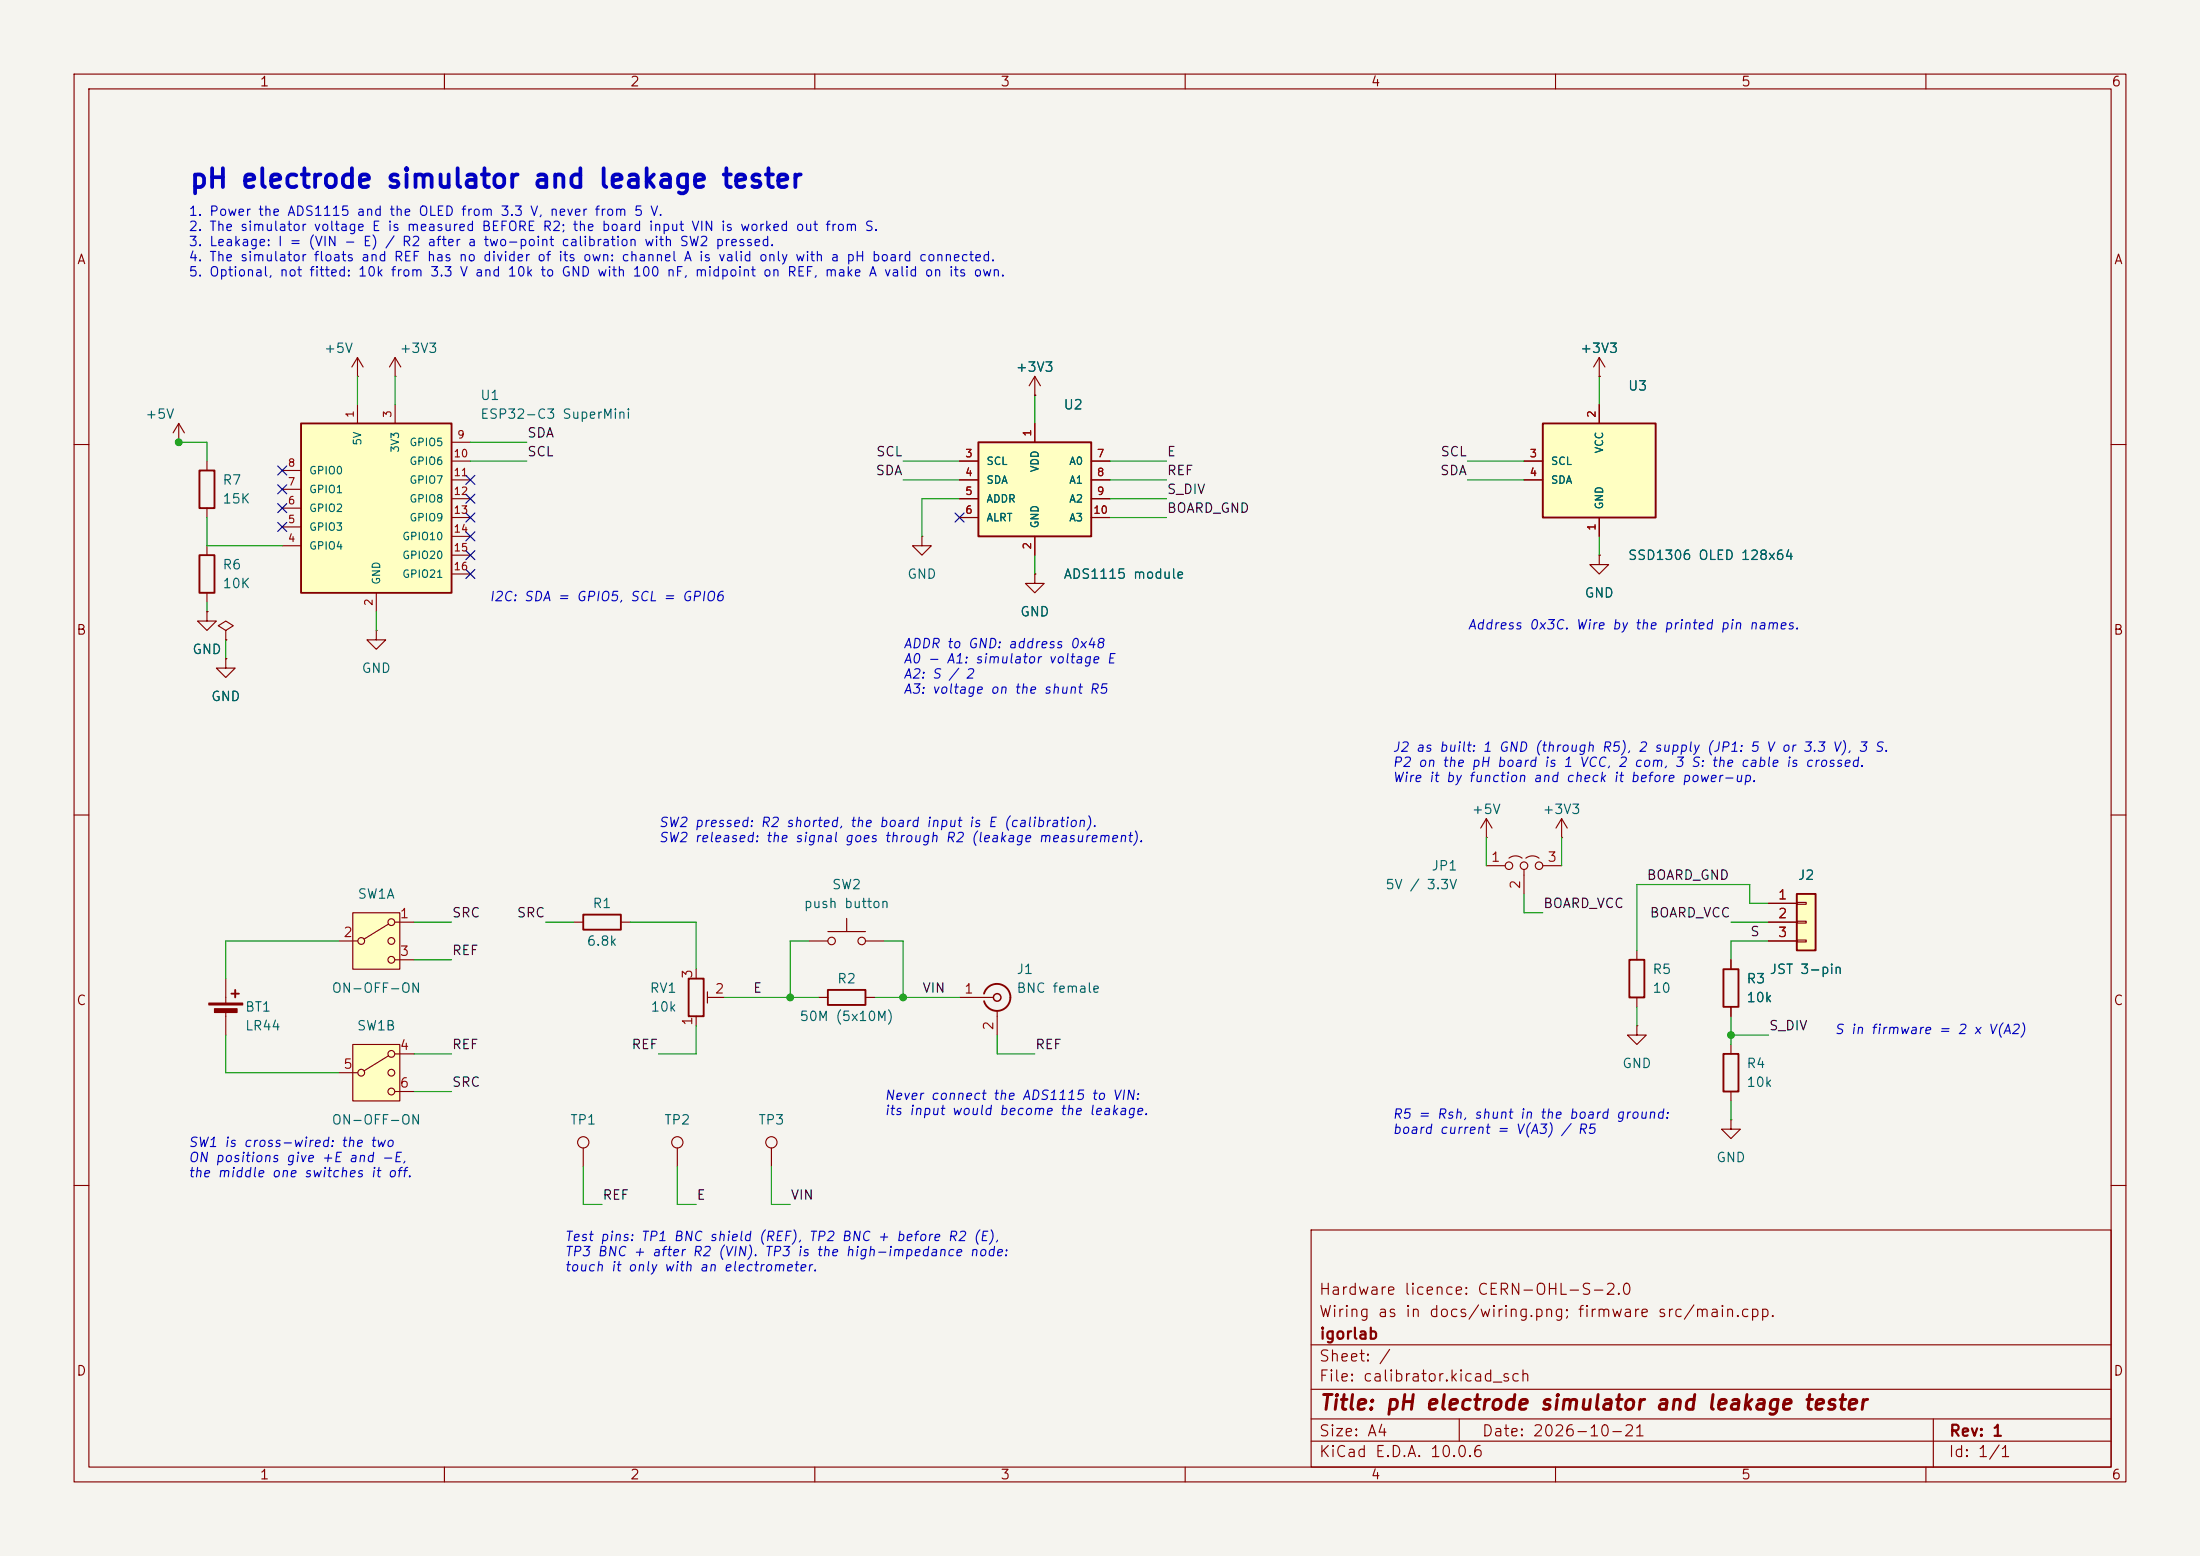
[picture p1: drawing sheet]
<svg xmlns="http://www.w3.org/2000/svg" width="297mm" height="210mm" viewBox="0 0 297 210" stroke-linecap="round" stroke-linejoin="round" font-family="sans-serif">
<path d="M0 0h297v210h-297z" fill="#f5f4ef" stroke="#f5f4ef" stroke-width=".14"/>
<g fill="none" stroke="#840000" stroke-width=".15">
<path d="M10 10h277v190h-277zM12 12h273v186h-273zM60 10v2M110 10v2M160 10v2M210 10v2M260 10v2M215.9 50.8h.1M215.9 48.3l-.8 1.2M215.9 48.3l.8 1.2M215.9 48.3v2.5M10 60h2"/>
<path d="M215.9 74.9v1.3h1.3l-1.3 1.3-1.3-1.3h1.3M215.9 74.9h.1M285 60h2M10 110h2M285 110h2M91.4 154.9v2.6M10 160h2M177 166h108v32h-108zM285 160h2M60 198v2M110 198v2M160 198v2"/>
<path d="M177 194.5h108M177 191.5h108M177 187.5h108M177 181.5h108M197 191.5v3M210 198v2M260 198v2M261 191.5v6.5"/>
<circle cx="91.4" cy="154.2" r=".76"/>
</g>
<path d="M242.6 120.7h2.5v7.6h-2.5z" fill="#ffffc2"/>
<path d="M242.6 120.7h2.5v7.6h-2.5z" fill="none" stroke="#840000" stroke-width=".25"/>
<path d="M238.8 121.9h3.8M238.8 124.5h3.8M238.8 127h3.8M242.6 121.8h1.2v.2h-1.2zM242.6 124.3h1.2v.3h-1.2zM242.6 126.9h1.2v.2h-1.2z" fill="none" stroke="#840000" stroke-width=".15"/>
<path d="M47.6 141h6.4v7.6h-6.4z" fill="#ffffc2"/>
<g fill="none" stroke="#840000" stroke-width=".15">
<path d="M30.5 132.1v3.3M30.5 136.4v3.3M45.7 144.8h2.6M47.6 141h6.4v7.6h-6.4zM52.5 142.5l-3.4 2M53.3 142.2h2.6M53.3 147.3h2.6"/>
<circle cx="48.8" cy="144.8" r=".46"/>
<circle cx="52.8" cy="142.2" r=".46"/>
<circle cx="52.8" cy="144.8" r=".46"/>
<circle cx="52.8" cy="147.3" r=".46"/>
</g>
<g fill="#840000" stroke="#840000" stroke-width=".15">
<path d="M28.2 135.4h4.6v.2h-4.6z"/>
<path d="M29 136.1h3v.6h-3z"/>
</g>
<path d="M31.2 134.1h1.1M31.7 133.6v1" fill="none" stroke="#840000" stroke-width=".25"/>
<path d="M132.1 59.7h15.2v12.7h-15.2z" fill="#ffffc2"/>
<path d="M132.1 59.7h15.2v12.7h-15.2z" fill="none" stroke="#840000" stroke-width=".25"/>
<path d="M139.7 57.2v2.5M129.5 62.2h2.6M129.5 64.8h2.6M129.5 67.3h2.6M129.5 69.9h2.6M139.7 72.4v2.5M147.3 62.2h2.6M147.3 64.8h2.6M147.3 67.3h2.6M147.3 69.9h2.6" fill="none" stroke="#840000" stroke-width=".15"/>
<path d="M40.6 57.2h20.4v22.8h-20.4z" fill="#ffffc2"/>
<path d="M40.6 57.2h20.4v22.8h-20.4zM26.9 74.9h2.1v5.1h-2.1z" fill="none" stroke="#840000" stroke-width=".25"/>
<g fill="none" stroke="#840000" stroke-width=".15">
<path d="M48.3 54.6v2.6M53.3 54.6v2.6M61 59.7h2.5M27.9 73.7v1.2M38.1 73.7h2.5M38.1 71.1h2.5M38.1 68.6h2.5M38.1 66h2.5M38.1 63.5h2.5M61 62.2h2.5M61 64.8h2.5M61 67.3h2.5"/>
<path d="M61 69.9h2.5M61 72.4h2.5M61 74.9h2.5M61 77.5h2.5M27.9 80v1.3M50.8 80v2.6"/>
</g>
<path d="M208.3 57.2h15.2v12.7h-15.2z" fill="#ffffc2"/>
<path d="M208.3 57.2h15.2v12.7h-15.2zM78.7 123.4h5.1v2.1h-5.1zM93 132.1h2v5.1h-2zM111.8 133.6h5v2h-5zM132.8 134.1a1.82 1.82 0 0 1 2-1.3 1.82 1.82 0 0 1 1.6 1.8M136.4 134.6a1.81 1.81 0 0 1-1.6 1.8 1.81 1.81 0 0 1-1.9-1.3M220 129.5h2v5.1h-2zM232.7 130.8h2v5.1h-2zM232.7 142.2h2v5.1h-2z" fill="none" stroke="#840000" stroke-width=".25"/>
<g fill="none" stroke="#840000" stroke-width=".15">
<path d="M48.3 50.8h.1M48.3 48.3l-.8 1.2M48.3 48.3l.7 1.2M48.3 48.3v2.5M53.3 50.8h.1M53.3 48.3l-.7 1.2M53.3 48.3l.8 1.2M53.3 48.3v2.5M139.7 53.3h.1M139.7 50.8l-.8 1.3M139.7 50.8l.8 1.3M139.7 50.8v2.5"/>
<path d="M215.9 54.6v2.6M124.5 72.4v1.3h1.2l-1.2 1.2-1.3-1.2h1.3M124.5 72.4h.1M139.7 77.5v1.2h1.3l-1.3 1.3-1.3-1.3h1.3M139.7 77.5h.1M205.7 62.2h2.6M205.7 64.8h2.6M215.9 69.9v2.5M27.9 82.6v1.2h1.3l-1.3 1.3-1.2-1.3h1.2M27.9 82.6h.1M30.5 88.9v1.3h1.2l-1.2 1.2-1.3-1.2h1.3M30.5 88.9h.1"/>
<path d="M30.5 85.1l1-.6-1-.7-1 .7 1 .6v1.3M30.5 86.4h.1M50.8 85.1v1.3h1.3l-1.3 1.2-1.3-1.2h1.3M50.8 85.1h.1M200.7 113h.1M200.7 116.8h2.5M200.7 110.5l-.8 1.3M200.7 110.5l.7 1.3M200.7 110.5v2.5M203.7 115.8a1.44 1.44 0 0 1 1.8 0M205.7 117.3v3.4M206 115.8a1.44 1.44 0 0 1 1.8 0"/>
<path d="M208.3 116.8h2.5M210.8 113h.1M210.8 110.5l-.7 1.3M210.8 110.5l.8 1.3M210.8 110.5v2.5M77.5 124.5h1.2M83.8 124.5h1.3M94 130.8v1.3M94 137.2v1.2M95.5 134.6h2.3M95.5 133.9v1.5M109.2 127h2.6"/>
<path d="M110.5 134.6h1.3M111.8 125.7h5M114.3 124v1.7M116.8 127h2.6M116.8 134.6h1.3M129.5 134.6h4.6M134.6 136.4v3.3M221 138.4v1.3h1.2l-1.2 1.3-1.3-1.3h1.3M221 138.4h.1M221 128.3v1.2M221 134.6v1.3M233.7 129.5v1.3"/>
<path d="M233.7 135.9v1.3M233.7 151.1v1.3h1.2l-1.2 1.3-1.3-1.3h1.3M233.7 151.1h.1M233.7 141v1.2M233.7 147.3v1.3"/>
<circle cx="203.7" cy="116.8" r=".51"/>
<circle cx="205.7" cy="116.8" r=".51"/>
<circle cx="207.8" cy="116.8" r=".51"/>
<circle cx="112.3" cy="127" r=".51"/>
<circle cx="116.3" cy="127" r=".51"/>
</g>
<circle cx="134.6" cy="134.6" r=".51" fill="none" stroke="#840000" stroke-width=".2"/>
<path d="M47.6 123.2h6.4v7.6h-6.4z" fill="#ffffc2"/>
<g fill="none" stroke="#840000" stroke-width=".15">
<path d="M24.1 59.7h.1M24.1 57.2l-.7 1.2M24.1 57.2l.8 1.2M24.1 57.2v2.5M139.7 53.3h.1M139.7 57.2v2.5M215.9 50.8h.1M215.9 54.6v2.6M27.9 62.2v1.3M27.9 68.6v1.3M129.5 62.2h2.6M129.5 64.8h2.6"/>
<path d="M129.5 67.3h2.6M129.5 69.9h2.6M139.7 77.5h.1M139.7 72.4v2.5M147.3 62.2h2.6M147.3 64.8h2.6M147.3 67.3h2.6M147.3 69.9h2.6M205.7 62.2h2.6M205.7 64.8h2.6M215.9 74.9h.1M215.9 69.9v2.5"/>
<path d="M27.9 82.6h.1M30.5 88.9h.1M30.5 86.4h.1M45.7 127h2.6M47.6 123.2h6.4v7.6h-6.4zM52.5 124.7l-3.4 2M53.3 124.5h2.6M53.3 129.5h2.6M233.7 129.5v1.3M233.7 135.9v1.3M238.8 124.5h3.8M238.8 127h3.8"/>
<path d="M238.8 121.9h3.8M78.7 154.9v2.6M104.1 154.9v2.6"/>
<circle cx="48.8" cy="127" r=".46"/>
<circle cx="52.8" cy="127" r=".46"/>
<circle cx="52.8" cy="129.5" r=".46"/>
<circle cx="52.8" cy="124.5" r=".46"/>
<circle cx="78.7" cy="154.2" r=".76"/>
<circle cx="104.1" cy="154.2" r=".76"/>
</g>
<path d="M26.9 63.5h2.1v5.1h-2.1z" fill="none" stroke="#840000" stroke-width=".25"/>
<g fill="none" stroke="#009600" stroke-width=".15">
<path d="M24.1 59.7h3.8v2.5M48.3 50.8v3.8M53.3 50.8v3.8M63.5 59.7h7.6M139.7 53.3v3.9M215.9 50.8v3.8M27.9 69.9v3.8h10.2M63.5 62.2h7.6M121.9 64.8h7.6M121.9 62.2h7.6M129.5 67.3h-5v5.1M139.7 74.9v2.6"/>
<path d="M149.9 64.8h7.6M149.9 67.3h7.6M149.9 62.2h7.6M149.9 69.9h7.6M198.1 64.8h7.6M198.1 62.2h7.6M215.9 72.4v2.5M27.9 81.3v1.3M30.5 86.4v2.5M50.8 82.6v2.5M200.7 113v3.8M210.8 113v3.8"/>
<path d="M30.5 139.7v5.1h15.2M45.7 127h-15.2v5.1M55.9 124.5h5.1M55.9 129.5h5.1M73.7 124.5h3.8M85.1 124.5h8.9v6.3M94 138.4v3.8h-5.1M97.8 134.6h12.7M109.2 127h-2.5v7.6M118.1 134.6h11.4M119.4 127h2.5v7.6M134.6 139.7v2.5h5.1"/>
<path d="M205.7 120.7v2.5h2.6M221 135.9v2.5M233.7 124.5h5.1M233.7 137.2v3.8M233.7 139.7h5.1M238.8 121.9h-2.6v-2.5h-15.2v8.9M238.8 127h-5.1v2.5M55.9 142.2h5.1M55.9 147.3h5.1M78.7 157.5v5.1h2.6M91.4 157.5v5.1h2.6M104.1 157.5v5.1h2.6"/>
<path d="M233.7 148.6v2.5"/>
</g>
<g fill="none" stroke="#000084" stroke-width=".15">
<path d="M37.5 65.4l1.2 1.2M37.5 68l1.2 1.2M37.5 62.9l1.2 1.2M37.5 70.5l1.2 1.2M38.7 65.4l-1.2 1.2M38.7 68l-1.2 1.2M38.7 62.9l-1.2 1.2M38.7 70.5l-1.2 1.2M62.9 64.2l1.2 1.2M62.9 69.2l1.2 1.3M62.9 71.8l1.2 1.2M62.9 66.7l1.2 1.2"/>
<path d="M62.9 74.3l1.2 1.2M62.9 76.9l1.2 1.2M64.1 64.2l-1.2 1.2M64.1 69.2l-1.2 1.3M64.1 71.8l-1.2 1.2M64.1 66.7l-1.2 1.2M64.1 74.3l-1.2 1.2M64.1 76.9l-1.2 1.2M128.9 69.2l1.2 1.3M130.1 69.2l-1.2 1.3"/>
</g>
<g fill="#009600" stroke="#009600" stroke-width=".14">
<circle cx="121.9" cy="134.6" r=".46"/>
<circle cx="106.7" cy="134.6" r=".46"/>
<circle cx="24.1" cy="59.7" r=".46"/>
<circle cx="233.7" cy="139.7" r=".46"/>
</g>
<text font-size="2.5" fill="#0000c2" x="25.5" y="26">pH electrode simulator and leakage tester</text>
<text font-size="2" fill="#840000" x="178" y="190.8">Title: pH electrode simulator and leakage tester</text>
<g font-size="1.5" fill="#840000">
<text x="178" y="178.1">Wiring as in docs/wiring.png; firmware src/main.cpp.</text>
<text x="178" y="175.1">Hardware licence: CERN-OHL-S-2.0</text>
<text x="178" y="184.1">Sheet: /</text>
<text x="178" y="181.1">igorlab</text>
<text x="178" y="186.8">File: calibrator.kicad_sch</text>
<text x="178" y="197">KiCad E.D.A. 10.0.6</text>
<text x="178" y="194.2">Size: A4</text>
<text x="200" y="194.2">Date: 2026-10-21</text>
<text x="263" y="197">Id: 1/1</text>
<text x="263" y="194.2">Rev: 1</text>
</g>
<g font-size="1.3" fill="#840000">
<text x="35" y="12">1</text>
<text x="85" y="12">2</text>
<text x="135" y="12">3</text>
<text x="185" y="12">4</text>
<text x="235" y="12">5</text>
<text x="285" y="12">6</text>
<text x="10.3" y="36">A</text>
<text x="285.3" y="36">A</text>
<text x="10.2" y="86">B</text>
<text x="285.2" y="86">B</text>
<text x="10.2" y="136">C</text>
<text x="285.2" y="136">C</text>
<text x="10.2" y="186">D</text>
<text x="285.2" y="186">D</text>
<text x="35" y="200">1</text>
<text x="85" y="200">2</text>
<text x="135" y="200">3</text>
<text x="185" y="200">4</text>
<text x="235" y="200">5</text>
<text x="285" y="200">6</text>
</g>
<g font-size="1.3" fill="#0000c2">
<text x="25.4" y="29.5">1. Power the ADS1115 and the OLED from 3.3 V, never from 5 V.</text>
<text x="25.4" y="31.5">2. The simulator voltage E is measured BEFORE R2; the board input VIN is worked out from S.</text>
<text x="25.4" y="33.5">3. Leakage: I = (VIN - E) / R2 after a two-point calibration with SW2 pressed.</text>
<text x="25.4" y="35.6">4. The simulator floats and REF has no divider of its own: channel A is valid only with a pH board connected.</text>
<text x="25.4" y="37.6">5. Optional, not fitted: 10k from 3.3 V and 10k to GND with 100 nF, midpoint on REF, make A valid on its own.</text>
<text x="66" y="81.5">I2C: SDA = GPIO5,</text>
<text x="84.9" y="81.5">SCL = GPIO6</text>
<text x="121.8" y="87.8">ADDR to GND: address 0x48</text>
<text x="121.8" y="89.9">A0 - A1: simulator voltage E</text>
<text x="198" y="85.3">Address 0x3C.</text>
<text x="212.6" y="85.3">Wire by the printed pin names.</text>
<text x="121.8" y="91.9">A2: S / 2</text>
<text x="121.8" y="94">A3: voltage on the shunt R5</text>
<text x="187.9" y="101.8">J2 as built: 1 GND (through R5),</text>
<text x="221" y="101.8">2 supply (JP1: 5 V or 3.3 V),</text>
<text x="250.8" y="101.8">3 S.</text>
<text x="187.9" y="103.8">P2 on the pH board is 1 VCC,</text>
<text x="187.9" y="105.9">Wire it by function and check it before power-up.</text>
<text x="218.3" y="103.8">2 com,</text>
<text x="226" y="103.8">3 S: the cable is crossed.</text>
<text x="88.8" y="111.9">SW2 pressed: R2 shorted,</text>
<text x="88.8" y="114">SW2 released: the signal goes through R2 (leakage measurement).</text>
<text x="114.6" y="111.9">the board input is E (calibration).</text>
<text x="247.6" y="139.9">S in firmware = 2 x V(A2)</text>
<text x="119.3" y="148.8">Never connect the ADS1115 to VIN:</text>
<text x="25.3" y="155.1">SW1 is cross-wired: the two</text>
<text x="119.3" y="150.8">its input would become the leakage.</text>
<text x="187.9" y="151.3">R5 = Rsh,</text>
<text x="187.9" y="153.4">board current = V(A3) / R5</text>
<text x="198.9" y="151.3">shunt in the board ground:</text>
<text x="25.3" y="157.2">ON positions give +E and -E,</text>
<text x="25.3" y="159.2">the middle one switches it off.</text>
<text x="76.1" y="167.8">Test pins: TP1 BNC shield (REF),</text>
<text x="109.1" y="167.8">TP2 BNC + before R2 (E),</text>
<text x="76.1" y="169.9">TP3 BNC + after R2 (VIN).</text>
<text x="76.1" y="171.9">touch it only with an electrometer.</text>
<text x="103.1" y="169.9">TP3 is the high-impedance node:</text>
</g>
<g font-size="1.3" fill="#006464">
<text x="43.7" y="48">+5V</text>
<text x="53.8" y="48">+3V3</text>
<text x="213.2" y="48">+3V3</text>
<text x="137" y="50.5">+3V3</text>
<text x="219.7" y="53">U3</text>
<text x="19.5" y="56.8">+5V</text>
<text x="64.8" y="54.3">U1</text>
<text x="64.8" y="56.8">ESP32-C3 SuperMini</text>
<text x="143.5" y="55.6">U2</text>
<text x="30" y="65.7">R7</text>
<text x="30" y="68.3">15K</text>
<text x="30" y="77.2">R6</text>
<text x="219.7" y="75.9">SSD1306 OLED 128x64</text>
<text x="30" y="79.7">10K</text>
<text x="122.4" y="78.4">GND</text>
<text x="137.6" y="83.5">GND</text>
<text x="143.5" y="78.4">ADS1115 module</text>
<text x="213.8" y="81">GND</text>
<text x="25.9" y="88.6">GND</text>
<text x="28.4" y="94.9">GND</text>
<text x="48.7" y="91.1">GND</text>
<text x="198.6" y="110.2">+5V</text>
<text x="208.2" y="110.2">+3V3</text>
<text x="193.2" y="117.8">JP1</text>
<text x="242.6" y="119.1">J2</text>
<text x="48.2" y="121.6">SW1A</text>
<text x="79.9" y="122.9">R1</text>
<text x="108.4" y="122.9">push button</text>
<text x="112.2" y="120.3">SW2</text>
<text x="186.9" y="120.3">5V / 3.3V</text>
<text x="79.1" y="128">6.8k</text>
<text x="137.1" y="131.8">J1</text>
<text x="223" y="131.8">R5</text>
<text x="238.8" y="131.8">JST 3-pin</text>
<text x="33" y="136.9">BT1</text>
<text x="44.7" y="134.3">ON-OFF-ON</text>
<text x="87.6" y="134.3">RV1</text>
<text x="87.8" y="136.9">10k</text>
<text x="112.9" y="133">R2</text>
<text x="137.1" y="134.3">BNC female</text>
<text x="223" y="134.3">10</text>
<text x="235.7" y="133">R3</text>
<text x="235.7" y="135.6">10k</text>
<text x="33" y="139.4">LR44</text>
<text x="48.1" y="139.4">SW1B</text>
<text x="107.9" y="138.1">50M (5x10M)</text>
<text x="218.9" y="144.5">GND</text>
<text x="235.7" y="144.5">R4</text>
<text x="235.7" y="147">10k</text>
<text x="44.7" y="152.1">ON-OFF-ON</text>
<text x="76.9" y="152.1">TP1</text>
<text x="89.6" y="152.1">TP2</text>
<text x="102.3" y="152.1">TP3</text>
<text x="231.6" y="157.2">GND</text>
</g>
<g font-size="1.3" fill="#0f0f0f">
<text x="71.1" y="59.4">SDA</text>
<text x="71.1" y="61.9">SCL</text>
<text x="118.1" y="64.5">SDA</text>
<text x="118.2" y="61.9">SCL</text>
<text x="157.5" y="61.9">E</text>
<text x="157.5" y="64.5">REF</text>
<text x="194.3" y="64.5">SDA</text>
<text x="194.4" y="61.9">SCL</text>
<text x="157.5" y="69.5">BOARD_GND</text>
<text x="157.5" y="67">S_DIV</text>
<text x="222.2" y="119.1">BOARD_GND</text>
<text x="60.9" y="124.1">SRC</text>
<text x="69.7" y="124.1">SRC</text>
<text x="208.3" y="122.9">BOARD_VCC</text>
<text x="222.6" y="124.1">BOARD_VCC</text>
<text x="60.9" y="129.2">REF</text>
<text x="236.2" y="126.7">S</text>
<text x="101.6" y="134.3">E</text>
<text x="124.4" y="134.3">VIN</text>
<text x="60.9" y="141.9">REF</text>
<text x="85.2" y="141.9">REF</text>
<text x="139.7" y="141.9">REF</text>
<text x="238.7" y="139.4">S_DIV</text>
<text x="60.9" y="147">SRC</text>
<text x="81.3" y="162.2">REF</text>
<text x="94" y="162.2">E</text>
<text x="106.7" y="162.2">VIN</text>
</g>
<g font-size="1.3" fill="#a90000">
<text x="201.2" y="116.6">1</text>
<text x="208.8" y="116.6">3</text>
<text x="53.9" y="124.2">1</text>
<text x="205.5" y="120.1" transform="rotate(-90 205.5 120.1)">2</text>
<text x="239.9" y="121.7">1</text>
<text x="239.9" y="124.2">2</text>
<text x="46.3" y="126.8">2</text>
<text x="53.9" y="129.3">3</text>
<text x="239.9" y="126.8">3</text>
<text x="93.8" y="132.2" transform="rotate(-90 93.8 132.2)">3</text>
<text x="96.4" y="134.4">2</text>
<text x="130.1" y="134.4">1</text>
<text x="53.9" y="142">4</text>
<text x="93.8" y="138.5" transform="rotate(-90 93.8 138.5)">1</text>
<text x="134.4" y="139.2" transform="rotate(-90 134.4 139.2)">2</text>
<text x="46.3" y="144.6">5</text>
<text x="53.9" y="147.1">6</text>
</g>
<g font-size="1" fill="#a90000">
<text x="48" y="56.5" transform="rotate(-90 48 56.5)">1</text>
<text x="53.1" y="56.5" transform="rotate(-90 53.1 56.5)">3</text>
<text x="61.6" y="59.4">9</text>
<text x="139.4" y="59" transform="rotate(-90 139.4 59)">1</text>
<text x="215.6" y="56.5" transform="rotate(-90 215.6 56.5)">2</text>
<text x="38.8" y="65.8">7</text>
<text x="38.8" y="63.2">8</text>
<text x="61.2" y="62">10</text>
<text x="61.2" y="64.5">11</text>
<text x="130.2" y="62">3</text>
<text x="130.2" y="64.5">4</text>
<text x="148" y="62">7</text>
<text x="148" y="64.5">8</text>
<text x="206.4" y="62">3</text>
<text x="206.4" y="64.5">4</text>
<text x="38.8" y="70.9">5</text>
<text x="38.8" y="68.3">6</text>
<text x="61.2" y="67.1">12</text>
<text x="61.2" y="69.6">13</text>
<text x="130.2" y="67.1">5</text>
<text x="130.2" y="69.6">6</text>
<text x="147.5" y="69.6">10</text>
<text x="148" y="67.1">9</text>
<text x="215.6" y="71.7" transform="rotate(-90 215.6 71.7)">1</text>
<text x="38.8" y="73.4">4</text>
<text x="61.2" y="72.1">14</text>
<text x="61.2" y="74.7">15</text>
<text x="61.2" y="77.2">16</text>
<text x="139.4" y="74.2" transform="rotate(-90 139.4 74.2)">2</text>
<text x="50.5" y="81.9" transform="rotate(-90 50.5 81.9)">2</text>
</g>
<g font-size="1" fill="#006464">
<text x="41.7" y="64.3">GPIO0</text>
<text x="49" y="60.2" transform="rotate(-90 49 60.2)">5V</text>
<text x="54.1" y="61.2" transform="rotate(-90 54.1 61.2)">3V3</text>
<text x="55.2" y="60.5">GPIO5</text>
<text x="55.2" y="63">GPIO6</text>
<text x="55.2" y="65.5">GPIO7</text>
<text x="133.1" y="63">SCL</text>
<text x="133.1" y="65.5">SDA</text>
<text x="140.5" y="63.8" transform="rotate(-90 140.5 63.8)">VDD</text>
<text x="144.3" y="63">A0</text>
<text x="144.3" y="65.5">A1</text>
<text x="209.3" y="63">SCL</text>
<text x="209.3" y="65.5">SDA</text>
<text x="216.7" y="61.3" transform="rotate(-90 216.7 61.3)">VCC</text>
<text x="41.7" y="71.9">GPIO3</text>
<text x="41.7" y="69.3">GPIO2</text>
<text x="41.7" y="66.8">GPIO1</text>
<text x="55.2" y="68.1">GPIO8</text>
<text x="55.2" y="70.6">GPIO9</text>
<text x="133.1" y="68.1">ADDR</text>
<text x="133.1" y="70.6">ALRT</text>
<text x="140.5" y="71.4" transform="rotate(-90 140.5 71.4)">GND</text>
<text x="144.3" y="68.1">A2</text>
<text x="144.3" y="70.6">A3</text>
<text x="216.7" y="68.8" transform="rotate(-90 216.7 68.8)">GND</text>
<text x="41.7" y="74.4">GPIO4</text>
<text x="54.2" y="73.2">GPIO10</text>
<text x="54.2" y="75.7">GPIO20</text>
<text x="51.6" y="79" transform="rotate(-90 51.6 79)">GND</text>
<text x="54.2" y="78.2">GPIO21</text>
</g>
</svg>
